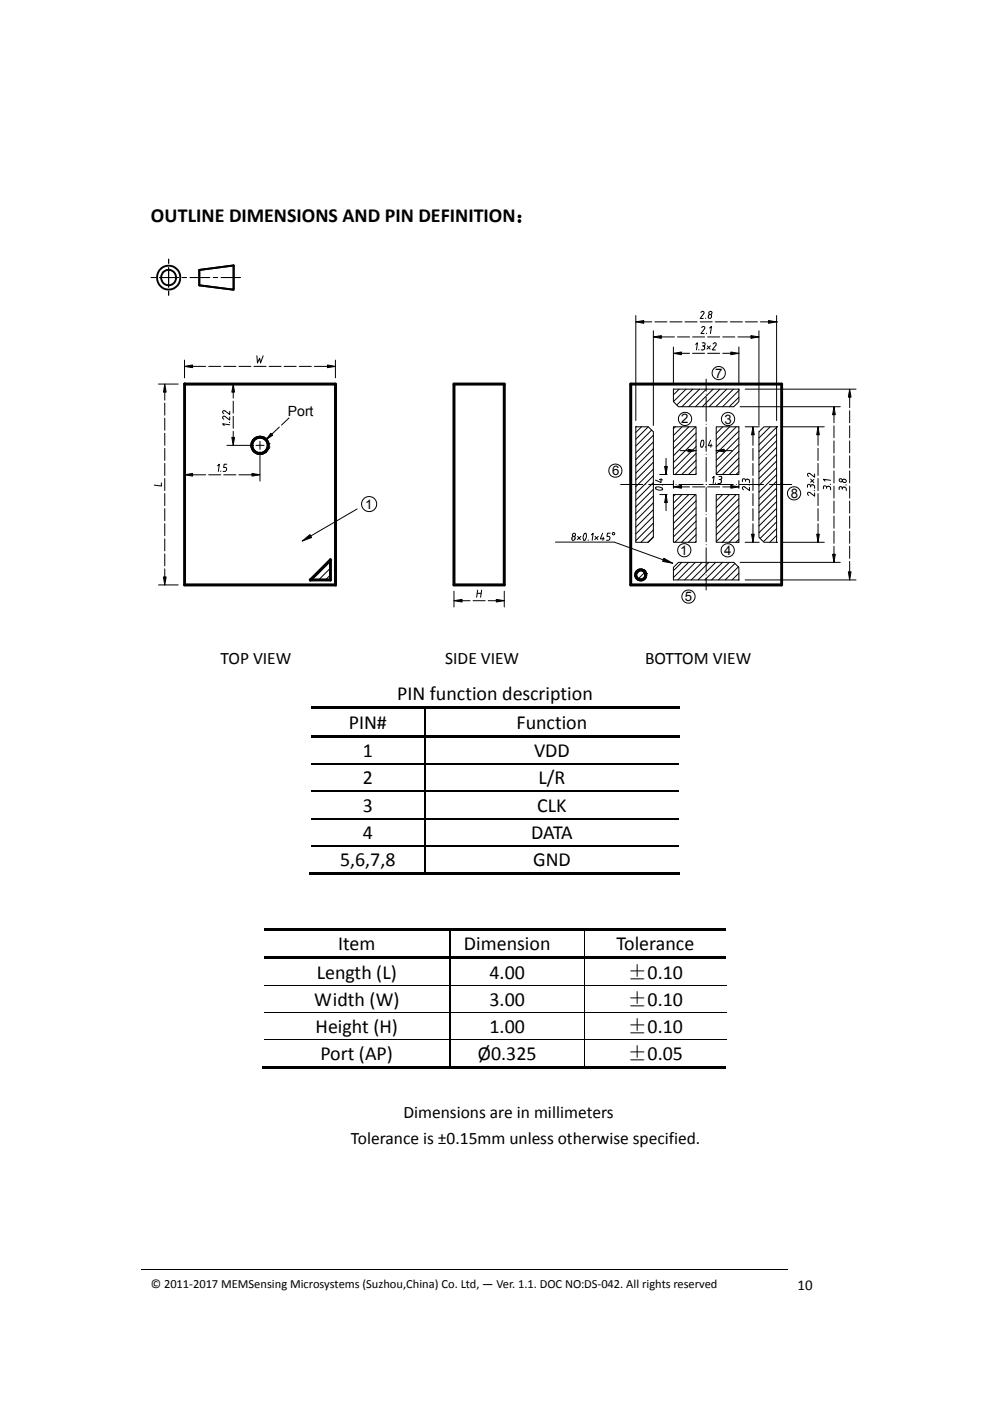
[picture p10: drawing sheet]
<svg xmlns="http://www.w3.org/2000/svg" width="210mm" height="297mm" viewBox="0 0 210 297" stroke-linecap="round" stroke-linejoin="round" font-family="sans-serif">
<g fill="none" stroke="#000" stroke-width=".21">
<path d="M32.1 58.8h.9M33.8 58.8h4.1M35.8 54.9v.9M35.8 56.7v4.2M38.7 58.8h.8M40.3 58.8h4.2M45.2 58.8h.9M46.9 58.8h4.1M35.8 61.7v.9M39.1 76.3v3.8M39.1 77.7l1.8-.3v.6zM40.9 77.7h2.7"/>
<path d="M44.3 77.7h2.5M47.5 77.7h2.5M50.7 77.7h2.5M53.9 77.7h2.5M54.5 75.4l.1 1.6 .5-1.1 .2 1.1 .5-1.6M57.1 77.7h2.5M60.3 77.7h2.5M63.5 77.7h2.5M66.7 77.7h2.8M69.4 77.4l1.7 .3-1.7 .3zM71.1 76.3v3.8M71.1 77.7h.1"/>
<path d="M134.9 68.2l1.6-.2v.5zM134.9 66.9v22.3M136.5 68.2h1.7M138.6 71.4l1.7-.2v.5zM138.6 70.1v20.1M138.9 68.2h2.6M140.3 71.4h2.7M142.1 68.2h2.6M142.8 74.9l1.7-.3v.6zM142.8 73.6v7.6M143.7 71.4h2.6M144.5 74.9h1.8"/>
<path d="M145.3 68.2h2.5M146.9 74.9h2.6M146.9 71.4h2.6M147.6 73l.3-.3-.2 1.5M148.2 74.1v.1M148.5 68.2h2.6M148.7 66.3l.3-.3 .3 .2-.8 1.3h.7M148.8 69.5a.35 .35 0 0 1 .6-.2l.1 .4-.8 1h.6M148.9 72.7h.4a.33 .33 0 0 1 .2 .4 .33 .33 0 0 1-.3 .2M149 73.3h.2M149.2 73.3a.44 .44 0 0 1 .3 .5 .44 .44 0 0 1-.4 .4h-.4M149.7 67.4v.1"/>
<path d="M149.9 70.6l-.1 .1M150 73.3l.6 .7M150.1 74.9h2.6M150.1 71.4h2.6M150.3 66.8a.35 .35 0 0 1 .6 .1 .35 .35 0 0 1-.2 .5 .35 .35 0 0 1-.5-.2zM150.5 69.6l.4-.4-.2 1.5M150.7 73.3l-.8 .7M151.3 72.9a.33 .33 0 0 1 .3-.2 .33 .33 0 0 1 .3 .3l-.8 1.2h.6M151.7 68.2h2.6M153.3 74.9h1.7M153.3 71.4h2.6M154.9 68.2h2.6"/>
<path d="M155 74.6l1.7 .3-1.7 .3zM156.5 71.4h2.8M156.7 73.6v7.6M156.7 74.9h.1M158.1 68.2h2.6M159.3 71.2l1.7 .2-1.7 .3zM161 70.1v20.1M161 71.4h.1M161.3 68.2h1.7M163 68l1.7 .2-1.7 .3zM164.7 68.2h.1M164.7 66.9v22.3"/>
<path d="M33.6 81.4h4.2M34.9 81.4l.3 1.7h-.5zM34.9 83.1v1.7M34.9 85.5v2.5M34.9 88.7v2.5M34.9 91.9v2.5M34.9 95.1v2.5M34.9 98.3v2.5M38.9 81.4h.4v42.6h-.4zM39.1 81.2l-.2 .2M39.1 81.2h32v.4h-32zM39.1 81.2h.1"/>
<path d="M39.1 81.4h.1M39.1 99.3v2.1M46.1 98.8l.4-.4-.2 1.5M46.8 99.9h.1M48.1 98.4h-.6l-.1 .7h.4a.43 .43 0 0 1 .3 .5 .43 .43 0 0 1-.4 .3h-.4M48.1 81.4h5.7M48.1 94.4h5.7M48.6 89.6h.1M48.7 90.1l-1.5-.2 .4 .3M48.7 88.4v.7l-1-.8a.32 .32 0 0 0-.5 .1 .32 .32 0 0 0 .3 .5M48.7 87.2v.7l-1-.8h-.3l-.2 .3 .3 .3M49.2 92.7h.5l-.2 1.7z"/>
<path d="M49.5 83.1v1.3M49.5 85v2.6M49.5 88.2v2.6M49.5 91.4v1.3M49.5 81.4l.2 1.7h-.5zM49.5 81.4h.1M53.2 94.3h.4v.1h-.4zM53.2 94.4h.4v.2h-.4zM53.2 94.6h.4l.1 .1-.5 .1zM53.2 94.2v.1M53.2 94.4h.1M53.2 94.6h.1"/>
<path d="M53.2 94.1h.1M53.2 94.8h.1M53.2 94.1h.5l-.1 .2-.4-.1zM53.2 94.8l.5-.1v.1l-.4 .1zM53.3 93.9l.4 .1v.1h-.5zM53.3 95l.4-.2v.2l-.4 .1zM53.3 93.9h.1M53.3 94.9v.1M53.3 95.1h.1M53.3 93.7h.1M53.3 93.7l.4 .2v.1l-.4-.1zM53.3 95.1l.4-.1 .1 .1-.4 .2z"/>
<path d="M53.4 93.6h.1M53.4 95.3h.1M53.4 93.6l.4 .1-.1 .2-.4-.2zM53.4 95.3l.4-.2 .1 .2-.4 .1zM53.5 95.4v.1M53.5 93.4l.4 .2-.1 .1-.4-.1zM53.5 93.4h.1M53.5 95.5l.3-.3 .1 .1-.3 .3zM53.6 93.3h.1M53.6 95.6h.1M53.6 93.3l.3 .2-.1 .1-.3-.2zM53.6 95.6l.3-.3 .1 .2-.3 .2z"/>
<path d="M53.7 93.1l.3 .3-.1 .1-.3-.2zM53.7 95.7h.1M53.7 93.1h.1M53.8 93l.3 .3-.1 .1-.3-.3zM53.8 93h.1M53.8 95.9h.1M53.8 93l.2-.1 .2 .3-.1 .1zM53.9 95.6h.1M54 92.9h.1M54 96h.1M54 95.7l.1-.2 .1 .2-.2 .3-.2-.1zM54 92.9l.1-.1 .3 .3-.2 .1z"/>
<path d="M54 95.4l.1 .1-.3 .4-.1-.2zM54.1 92.8h.1M54.1 96.1h.1M54.1 92.8l.2-.1 .2 .3-.2 .1zM54.2 95.6l.2 .1-.3 .4-.1-.1zM54.3 92.7h.1M54.3 96.2h.1M54.3 94.4h1.7M54.3 92.7l.1-.1 .2 .4-.2 .1zM54.3 95.7l.2 .1-.2 .4-.2-.1zM54.4 92.6h.2l.1 .4h-.1zM54.4 92.6h.1"/>
<path d="M54.4 96.2h.1M54.5 95.8l.1 .1-.2 .3h-.1zM54.6 95.8l.1 .1-.1 .4-.2-.1zM54.6 92.6l.2-.1 .1 .4-.2 .1zM54.6 92.6h.1M54.6 96.3h.1M54.7 95.9h.2l-.1 .4h-.2zM54.8 92.5h.1M54.8 96.3h.1M54.8 92.5h.2v.4h-.1zM54.9 95.9h.1l-.1 .5-.1-.1zM54.9 96.4h.1"/>
<path d="M55 92.5h.1l.1 .4h-.2zM55 92.5h.1M55 95.9h.1v.5h-.1zM55 95.9h.1M55.1 93.6v1.7M55.1 92.5h.1M55.1 95.9h.2v.5h-.2zM55.1 95.9h.1M55.1 81.4h.1M55.1 95.8v6.2M55.2 92.5h.1v.4h-.2zM55.3 95.9h.1l.1 .4-.1 .1z"/>
<path d="M55.3 92.5h.1M55.3 96.4h.1M55.3 92.5h.2l-.1 .4h-.1zM55.4 95.9h.2l.1 .4h-.2zM55.5 92.5h.1M55.5 96.3h.1M55.5 92.5l.2 .1-.1 .4-.2-.1zM55.6 95.9l.1-.1 .1 .4-.1 .1zM55.7 92.6h.1M55.7 96.3h.1M55.7 92.6h.1l-.1 .4h-.1zM55.7 95.9l.1-.1 .2 .4h-.1z"/>
<path d="M55.8 95.8l.2-.1 .2 .4-.2 .1zM55.8 92.6l.2 .1-.2 .4-.1-.1zM55.8 92.6h.1M55.9 96.2h-.1M55.9 95.7l.2-.1 .2 .4-.1 .1zM56 96.2h.1M56 92.7h.1M56 92.7l.2 .1-.2 .3-.2-.1zM56 95.7l.2-.2 .3 .4-.2 .1zM56.2 96.1h.1M56.2 92.8h.1M56.2 93.3l.3-.3 .1 .1-.3 .3z"/>
<path d="M56.2 92.8l.1 .1-.2 .3-.2-.1zM56.3 93.4l.3-.3 .1 .2-.3 .2zM56.3 95.4l.3 .3-.1 .1-.3-.3zM56.3 92.9h.1M56.3 96h.1M56.3 92.9l.2 .1-.3 .3-.2-.1zM56.4 95.3l.3 .3-.1 .1-.3-.2zM56.4 93.5l.3-.2 .1 .1-.3 .2zM56.4 93.2h.1M56.4 93.6l.4-.2 .1 .2-.4 .1zM56.5 95.2l.3 .3-.1 .1-.3-.3zM56.5 93h.1"/>
<path d="M56.5 95.8v.1M56.5 93.7l.4-.1 .1 .1-.4 .2zM56.5 95.1l.4 .2-.1 .1-.4-.2zM56.6 95l.4 .1-.1 .2-.4-.2zM56.6 93.9l.4-.2v.2l-.4 .1zM56.6 93.1h.1M56.6 95.7h.1M56.6 94l.4-.1 .1 .2h-.5zM56.6 94.8l.4 .2v.1l-.4-.1zM56.6 94.1h.5v.1l-.4 .1zM56.6 94.7l.5 .1-.1 .1-.4-.1zM56.7 94.3h.4v.1h-.4z"/>
<path d="M56.7 94.4h.4v.2h-.4zM56.7 94.6h.4v.2l-.5-.1zM56.7 95.6h.1M56.7 93.3h.1M56.8 93.4h.1M56.8 95.4v.1M56.9 93.6h.1M56.9 95.3h.1M57 95.1h.1M57 93.7h.1M57 93.9h.1M57 94.9v.1"/>
<path d="M57.1 94.1h.1M57.1 94.8h.1M57.1 94.2v.1M57.1 94.6h.1M57.4 91.9l.4 .4-1.4 .9zM59.2 90.6l-1.6 1.5M61.3 88.6l-1.6 1.5M71 81.4h.4v42.6h-.4zM71.1 81.2l.3 .2M71.1 81.4h.1M96.1 81.4h.4v42.6h-.4zM96.3 81.2h10.7v.4h-10.7z"/>
<path d="M96.3 81.2l-.2 .2M106.7 81.4h.5v42.6h-.5zM107 81.6h.1M107 81.2l.2 .2M133.6 81.4h.4v42.6h-.4zM133.8 81.2h32v.4h-32zM133.8 81.2l-.2 .2M134.9 90.5h2.6l1.1 1v22.4l-1.1 1.1h-2.6zM134.9 90.5h.1M136.1 90.5l-1.2 1.2M137.5 90.5l-2.6 2.6M138.2 91.2l-3.3 3.4"/>
<path d="M138.6 91.5h.1M138.6 92.3l-3.7 3.7M138.6 93.7l-3.7 3.8M138.6 95.1l-3.7 3.8M138.6 96.6l-3.7 3.7M138.6 98l-3.7 3.7M138.6 99.5l-3.7 3.7M141 98.9h.5l-.2 1.7zM141.3 97.2v1.7M142.8 82.5h13.9v2.7l-1.1 1h-11.7l-1.1-1zM142.8 90.5h4.8v10.1h-4.8zM143.3 90.5l-.5 .4"/>
<path d="M144.1 82.5l-1.3 1.2M144.2 95.5h1.7M144.7 90.5l-1.9 1.8M145.5 82.5l-2.7 2.7M145.9 95.2l1.7 .3-1.7 .3zM146.1 90.5l-3.3 3.2M146.9 82.5l-3.3 3.4M147.6 90.5l-4.8 4.7M147.6 95.5h.1M147.6 91.8l-4.8 4.8M147.6 93.3l-4.8 4.8M147.6 94.7l-4.8 4.8"/>
<path d="M147.6 97.6l-3 3M147.6 96.1l-4.4 4.5M147.6 99l-1.5 1.6M148.4 82.5l-3.8 3.7M148.8 93.4a.35 .35 0 0 1 .5 .1 .35 .35 0 0 1 0 .4l-.1 .4a.35 .35 0 0 1-.1 .4 .35 .35 0 0 1-.4 0l-.1-.6zM149.7 94.7v.1M149.8 96.3h.1M149.8 80.4v2.5M149.8 84.2v5.1M149.8 90.6v5.1M149.8 97v5.1M149.8 83.6h.1"/>
<path d="M149.8 90h.1M149.8 82.5l-3.7 3.7M150.7 93.3l-.5 1.2h.8M150.9 94.1l-.2 .7M151.3 82.5l-3.8 3.7M151.9 90.5h4.8v10.1h-4.8zM151.9 95.5h.1M151.9 95.5l1.7-.3v.6zM152.7 82.5l-3.8 3.7M153.3 90.5l-1.4 1.4M153.6 95.5h1.7M154.1 82.5l-3.7 3.7"/>
<path d="M154.7 90.5l-2.8 2.8M155.6 82.5l-3.8 3.7M155.6 86.2h.1M156.2 90.5l-4.3 4.2M156.7 90.5h.1M156.7 82.8l-3.4 3.4M156.7 84.2l-2 2M156.7 98.6l-2 2M156.7 91.4l-4.8 4.8M156.7 92.8l-4.8 4.8M156.7 94.3l-4.8 4.7M156.7 95.7l-4.8 4.8"/>
<path d="M156.7 97.1l-3.5 3.5M156.7 100l-.6 .6M157 86.2h21.2M158.1 82.5h23.5M158.1 90.5h2.9M159.7 92.2v2.2M159.7 95.1v2.5M159.7 98.3v2.5M159.7 90.5l.3 1.7h-.6zM161 91.5h.1M163.4 90.5l-2.4 2.4M164.7 90.5h-2.6l-1.1 1v22.4l1.1 1.1h2.6"/>
<path d="M164.7 90.5v24.5M164.7 90.5h.1M164.7 90.6l-3.7 3.7M164.7 92l-3.7 3.7M164.7 93.5l-3.7 3.7M164.7 94.9l-3.7 3.7M164.7 96.3l-3.7 3.7M164.7 97.7l-3.7 3.8M164.7 99.2l-3.7 3.7M165.6 81.4h.4v42.6h-.4zM165.8 81.2l.2 .2M165.8 81.6h.1"/>
<path d="M166.1 90.5h8.7M173.5 92.2v2.2M173.5 95.1v2.5M173.5 98.3v2.5M173.5 90.5l.3 1.7h-.6zM176.9 87.9v1.7M176.9 90.3v2.5M176.9 93.5v2.5M176.9 96.7v2.5M176.9 99.8v2.6M176.9 86.2l.3 1.7h-.6zM180.2 84.2v2.2"/>
<path d="M180.2 87.1v2.5M180.2 90.3v2.5M180.2 93.5v2.5M180.2 96.7v2.5M180.2 99.8v2.6M180.2 82.5l.3 1.7h-.6zM34.2 102.4v.7l-1.5-.3M34.9 101.5v2.5M34.9 104.6v2.6M34.9 107.8v2.6M34.9 111v2.6M34.9 114.2v2.6"/>
<path d="M34.9 117.4v2.6M39.1 100.7h.1M39.1 102.7h.1M39.1 100.7l1.8-.3v.5zM40.9 100.7h2.7M44.3 100.7h2.5M47.5 100.7h2.5M50.7 100.7h2.7M53.4 100.4l1.7 .3-1.7 .2zM64.1 114.7l1.6-1.4 .4 .7zM69.9 118.7h.4v4.3h-.4zM69.9 118.7l.2-.2 .2 .2"/>
<path d="M69.9 118.6l.3 .3-4.2 4.2-.3-.3zM69.9 118.6a.21 .21 0 0 1 .3-.1 .21 .21 0 0 1 0 .4M70.1 119l-4 4M75.8 107.9l-9.9 5.7M117.8 114.9h12.5l10.4 3.8M122.5 113.7l.6 .7M123.2 113.7l-.8 .7M124 113.1h.2l.1 .1v.8a.42 .42 0 0 1-.1 .4 .42 .42 0 0 1-.4 .1l-.1-.6zM124.8 114.5v.1M125.4 113.4l.4-.3-.2 1.5M126.2 113.7l.6 .7M126.9 113.7l-.8 .7"/>
<path d="M127.8 113.1l-.5 1.1h.9M128 113.9l-.1 .7M129.4 113.1h-.6l-.1 .6 .6 .1v.5l-.2 .2-.5 .1M131.6 102.7h4.7M137 102.7h.1M137.6 102.7h5.1M138.6 100.9l-3.7 3.7M138.6 102.3l-3.7 3.7M138.6 103.8l-3.7 3.7M138.6 105.2l-3.7 3.7M138.6 108.1l-3.7 3.7M138.6 113.8l-1.2 1.2"/>
<path d="M138.6 112.4l-2.6 2.6M138.6 106.6l-3.7 3.7M138.6 109.5l-3.7 3.7M138.6 110.9l-3.7 3.7M139.1 103.3a1.43 1.43 0 0 1 1.4 .3 .78 .78 0 0 1-1.3 .1l-.2-.2zM139.9 101.7h.6M139.9 100.6h1.6M139.9 104.9h1.6M140.2 101.5v.8l-1.2-.5M140.5 102.8h.1M140.8 118.4l1.9 1-2.2-.4zM141.3 106.6v1.7"/>
<path d="M141.3 104.9l.2 1.7h-.5zM142.8 104.9h4.8v10.1h-4.8zM142.8 101.9v1.6M142.8 100.6h.1M142.8 104.9h.1M142.8 103.2l1.7-.3v.6zM143.2 104.9l-.4 .3M143.4 102.7h.1M144 102.7h5.1M144.5 103.2h1.8M144.6 119.2l-1.8 1.8M144.7 104.9l-1.9 1.8"/>
<path d="M146 119.2l-3.2 3.2M146.1 104.9l-3.3 3.2M146.9 103.2h2.6M147.5 119.2l-3.7 3.8M147.5 104.9l-4.7 4.6M147.6 106.2l-4.8 4.8M147.6 107.6l-4.8 4.8M147.6 109.1l-4.8 4.7M147.6 100.4l-.1 .2M147.6 111.9l-3 3.1M147.6 110.5l-4.5 4.5M147.6 113.3l-1.6 1.7"/>
<path d="M147.6 114.8l-.2 .2M148.9 119.2l-3.7 3.8M149.8 102.7h.1M149.8 103.4v5.1M149.8 109.7v5.2M149.8 116.1v5.1M149.8 109.1h.1M149.8 115.5h.1M150.1 103.2h2.6M150.4 119.2l-3.8 3.8M150.4 102.7h5.1M151.1 101.3l.4-.3-.2 1.5"/>
<path d="M151.8 102.4v.1M151.8 119.2l-3.7 3.8M151.9 104.9h4.8v10.1h-4.8zM152.5 101l.6 .1-.1 .4-.3 .2M152.5 101.7h.2M152.7 101.7l.3 .1v.5l-.3 .2h-.4M153.2 119.2l-3.7 3.8M153.3 104.9l-1.4 1.3M153.3 103.2h1.7M154.7 119.2l-3.8 3.8M154.7 104.9l-2.8 2.8M155 102.9l1.7 .3-1.7 .3z"/>
<path d="M155.6 119.2h.1M155.9 119.5l-3.5 3.5M156.1 104.9l-4.2 4.2M156.2 102.7h.1M156.7 101.9v1.6M156.7 104.9h.1M156.7 103.2h.1M156.7 115h.1M156.7 112.9l-2.1 2.1M156.7 105.7l-4.8 4.8M156.7 107.2l-4.8 4.8M156.7 108.6l-4.8 4.8"/>
<path d="M156.7 110l-4.8 4.8M156.7 111.5l-3.5 3.5M156.7 114.3l-.6 .7M156.8 102.7h5.1M157 119.2h21.2M158.1 115h2.9M158.1 101.9a.42 .42 0 0 1 .5-.3 .42 .42 0 0 1 .4 .4v.3M158.1 101.9l-.1-.3-.4-.1-.1 .6M158.1 101.9v.1M158.9 102.8h.1M159 103.3v.7l-1.1-.8a.34 .34 0 0 0-.4 .2 .34 .34 0 0 0 .2 .4M159.4 113.3h.6l-.3 1.7z"/>
<path d="M159.7 111v2.3M159.7 101.5v2.5M159.7 104.6v2.6M159.7 107.8v2.6M162.6 102.7h.1M163.2 102.7h4.7M164.7 115h.1M164.7 100.6l-3.7 3.8M164.7 102l-3.7 3.8M164.7 103.5l-3.7 3.7M164.7 104.9l-3.7 3.7M164.7 106.4l-3.7 3.7"/>
<path d="M164.7 107.8l-3.7 3.7M164.7 109.2l-3.7 3.7M164.7 110.7l-3.5 3.5M164.7 113.5l-1.4 1.5M164.7 112.1l-2.8 2.8M166.1 115h8.7M171.9 101.6l.7 .7M171.9 103.1a.44 .44 0 0 1 .5-.3 .44 .44 0 0 1 .4 .4v.3M171.9 103.1v-.2a.33 .33 0 0 0-.3-.2 .33 .33 0 0 0-.3 .3v.3M171.9 103.1v.1M172.6 101.7l-.7 .5M172.7 104h.1"/>
<path d="M172.8 100.5v.7l-1-.8h-.3a.36 .36 0 0 0-.2 .3 .36 .36 0 0 0 .2 .3M172.8 104.5v.7l-1-.8a.34 .34 0 0 0-.5 .2 .34 .34 0 0 0 .2 .4M173.2 113.3h.6l-.3 1.7zM173.5 111v2.3M173.5 101.5v2.5M173.5 104.6v2.6M173.5 107.8v2.6M175.3 103.4a.44 .44 0 0 1 .5-.3 .44 .44 0 0 1 .4 .4v.3M175.3 103.4l-.1-.3-.4-.1-.2 .6M175.3 103.4v.1M176.1 102.7h.1M176.2 101.8l-1.6-.2 .4 .4"/>
<path d="M176.6 117.5h.6l-.3 1.7zM176.9 115.8v1.7M176.9 103.1v2.5M176.9 106.2v2.6M176.9 109.4v2.6M176.9 112.6v2.6M178.6 103.5a.35 .35 0 0 1 .6-.2l.3 .2v.5M178.6 103.5a.33 .33 0 0 0-.3-.3 .33 .33 0 0 0-.3 .3v.3M178.6 103.5v.2M179.4 102.8h.1M180.2 119v2.2M180.2 103.1v2.5"/>
<path d="M180.2 106.2v2.6M180.2 109.4v2.6M180.2 112.6v2.6M180.2 115.8v2.6M33.6 124h4.2M34.7 122.3h.5l-.3 1.7zM34.9 120.6l.1 1.7M38.9 124l.2 .2M39.1 123.8h32v.4h-32zM39.1 124h.1M65.7 122.8a.2 .2 0 0 0 0 .3 .2 .2 0 0 0 .3 0M65.8 122.7h4.3v.5h-4.3z"/>
<path d="M65.8 122.7h.1M65.8 122.7l-.2 .2 .2 .3M69.9 123l.2 .2 .2-.2M70.1 120.5l-2.5 2.5M70.1 122.7l.2 .3-.2 .2M70.1 121.9l-1.1 1.1M71.1 124.2h.1M71.4 124l-.3 .2M96.1 124l.2 .2M96.3 127.4l1.7-.3v.5zM96.3 123.8h10.7v.4h-10.7zM96.3 123.8h.1"/>
<path d="M96.3 124h.1M96.3 125.3v3.4M98 127.4h1.7M100.3 127.4h2.6M101.2 125.8h.9M101.3 125.1l-.2 1.5M102.2 125.1l-.3 1.5M103.5 127.4h1.8M105.3 127.1l1.7 .3-1.7 .2zM107 124h.1M107 125.3v3.4M107 127.4h.1"/>
<path d="M107.2 124l-.2 .2M133.6 124l.2 .2M133.8 123.8h32v.4h-32zM133.8 123.8h.1M134.6 121.8h.5v.1h-.5zM134.6 121.9h.5v.1h-.5zM134.6 122.1l.4-.1 .1 .1-.4 .1zM134.6 121.7v.1M134.6 122v.1M134.7 121.6l.4 .1-.1 .1-.4-.1zM134.7 122.2l.4-.1v.1l-.4 .1zM134.7 121.6h.1"/>
<path d="M134.7 122.2h.1M134.7 121.4v.1M134.7 122.3v.1M134.7 121.5l.4 .1v.1l-.4-.1zM134.7 122.4l.4-.2v.1l-.3 .2zM134.8 122.5h.1M134.8 121.3l.3 .2v.1l-.4-.2zM134.8 121.3h.1M134.8 122.5l.3-.2 .1 .1-.3 .2zM134.9 121.2l.3 .2-.1 .1-.3-.2zM134.9 122.6l.3-.2 .1 .1-.4 .2zM134.9 122.6h.1"/>
<path d="M134.9 121.2h.1M134.9 121.1l.4 .2-.1 .1-.3-.2zM134.9 122.7h.1M135 121l-.1 .1M135 121l.1-.1 .2 .3-.1 .1zM135.1 120.9h.1M135.1 122.8v.1M135.1 120.9h.1l.2 .3-.1 .1zM135.2 122.9v.1M135.2 120.8h.1l.2 .3-.1 .1zM135.2 120.8v.1M135.2 122.7l.1-.2 .1 .1-.2 .3h-.1z"/>
<path d="M135.2 122.4l.1 .1-.2 .3-.1-.1zM135.3 123h.1M135.3 120.8l.1-.1 .2 .4h-.1zM135.4 122.6l.1 .1-.2 .3h-.1zM135.4 123.1h.1M135.5 120.7h-.1M135.5 120.7h.1l.1 .4h-.1zM135.5 122.7h.1l-.2 .4-.1-.1zM135.6 122.7h.1l-.1 .4h-.1zM135.6 123.1h.1M135.6 120.6h.1M135.6 120.6h.1l.1 .4-.1 .1z"/>
<path d="M135.7 122.7h.1l-.1 .4h-.1zM135.7 120.6h.1M135.7 123.1h.1M135.8 120.6h.1v.4h-.1zM135.8 122.7h.1v.5l-.1-.1zM135.8 120.8l-.9 1M135.9 120.6h.1M135.9 122.7h.1l.1 .4-.2 .1zM135.9 123.2h.1M135.9 120.6h.2l-.1 .4h-.1zM136 122.7h.1l.1 .4h-.1zM136.1 120.6h.1"/>
<path d="M136.1 123.1h.1M136.1 120.6l.1 .1-.1 .4-.1-.1zM136.1 122.7h.1l.1 .4zM136.2 122.7l.1-.1 .2 .4-.1 .1zM136.2 120.6h.1M136.2 123.1h.1M136.2 120.7v.4h-.1zM136.3 122.7l.1-.1 .2 .4h-.1zM136.3 120.7h.1M136.4 122.6l.1-.1 .3 .4h-.1zM136.4 123.1h-.1M136.4 120.7l.1 .1-.2 .3h-.1z"/>
<path d="M136.5 120.8h.1M136.5 121l.2-.1h.1l-.3 .4-.1-.1zM136.5 123h.1M136.5 120.8h.1l-.2 .4-.1-.1zM136.5 121.3l.4-.2v.1l-.3 .2zM136.6 122.4l.2 .3v.1l-.3-.3zM136.6 120.8l.1 .1M136.6 121.1l.2-.1-.2 .3zM136.6 122.4l.3 .2v.1l-.4-.2zM136.6 121.4l.4-.2v.1l-.3 .2zM136.7 122.9l-.1 .1M136.7 121.5l.4-.2v.1l-.4 .2z"/>
<path d="M136.7 122.3l.3 .2v.1l-.4-.2zM136.7 121.6l.4-.1v.1l-.4 .1zM136.7 122.2l.4 .2v.1l-.4-.2zM136.7 121.7l.4-.1 .1 .1-.4 .1zM136.7 122.1l.4 .2-.4-.1zM136.8 121.8h.4v.1h-.4zM136.8 121.9h.4v.1h-.4zM136.8 120.9h.1M136.8 122.8v.1M136.8 122l.4 .1-.1 .1-.4-.1zM136.8 121.3l-1.5 1.5M136.8 121l.1 .1"/>
<path d="M136.9 122.7h-.1M136.9 121.2h.1M136.9 122.6h.1M137 121.3h.1M137.1 122.5h-.1M137.1 121.4v.1M137.1 122.3v.1M137.1 121.6h.1M137.1 122.2h.1M137.2 121.7v.1M137.2 122v.1M137.2 121.9h.1"/>
<path d="M142.8 120.3l1.1-1.1h11.7l1.1 1.1v2.7h-13.9zM149.8 122.5v2.6M149.8 121.9h.1M156.6 120.2l-2.8 2.8M156.7 122.9v.1M156.7 121.5l-1.4 1.5M158.1 123h23.5M166 124l-.2 .2M179.9 121.2h.6l-.3 1.8zM123.9 197.2v5.6M56 209h98M56 214.7h98"/>
<path d="M123.9 203.3v5.6M123.9 209v5.6M123.9 214.8v5.5M56 220.4h98M123.9 220.5v5.5M30 269.1h137"/>
<circle cx="150.7" cy="66.4" r=".34"/>
<circle cx="152.4" cy="79.1" r="1.39"/>
<circle cx="130.5" cy="99.8" r="1.39"/>
<circle cx="145.3" cy="88.8" r="1.4"/>
<circle cx="154.4" cy="88.8" r="1.41"/>
<circle cx="78.3" cy="106.9" r="1.59"/>
<circle cx="121.6" cy="114.2" r=".39"/>
<circle cx="121.7" cy="113.4" r=".32"/>
<circle cx="130.1" cy="113.2" r=".26"/>
<circle cx="145.1" cy="116.7" r="1.4"/>
<circle cx="154.3" cy="116.7" r="1.4"/>
<circle cx="168.4" cy="104.6" r="1.4"/>
<circle cx="178.3" cy="101.8" r=".34"/>
<circle cx="179.1" cy="102" r=".39"/>
<circle cx="146" cy="126.5" r="1.4"/>
</g>
<g fill="none" stroke="#000" stroke-width=".4">
<path d="M42.3 57.2l7.3-.9v5.1l-7.3-.9zM39.1 81.4v42.6M165.8 81.4v42.6M70.1 118.7v4.3"/>
<circle cx="35.7" cy="58.8" r="2.51"/>
<circle cx="35.7" cy="58.9" r="1.62"/>
</g>
<path d="M39.1 81.4h32.1l-.1 42.6h-32M96.3 81.4h10.7v42.6h-10.7zM165.8 81.4h-32v42.6h32M65.8 123h4.3" fill="none" stroke="#000" stroke-width=".42"/>
<g fill="#000">
<path d="M39.1 77.7l1.8-.3v.6zM69.4 77.4l1.7 .3-1.7 .3zM134.9 68.2l1.6-.2v.5zM138.6 71.4l1.7-.2v.5zM142.8 74.9l1.7-.3v.6zM155 74.6l1.7 .3-1.7 .3zM159.3 71.2l1.7 .2-1.7 .3zM163 68l1.7 .2-1.7 .3zM34.9 81.4l.3 1.7h-.5zM49.2 92.7h.5l-.2 1.7zM49.5 81.4l.2 1.7h-.5zM53.2 94.4h.2z"/>
<path d="M53.2 94.2l.2 .1zM53.2 94.6h.2zM53.2 94.1h.2zM53.2 94.8l.2-.1zM53.3 93.9l.2 .1zM53.3 94.9h.2zM53.3 93.7l.2 .1zM53.3 95.1l.2-.1zM53.4 93.6l.2 .1zM53.4 95.3l.2-.1zM53.5 93.4l.2 .1zM53.5 95.4l.2-.1z"/>
<path d="M53.3 95.1l.4-.1 .1 .1-.4 .2zM53.6 93.3l.2 .1zM53.6 95.6l.2-.1zM53.4 93.6l.4 .1-.1 .2-.4-.2zM53.5 95.5l.3-.3 .1 .1-.3 .3zM53.7 93.1l.2 .2zM53.7 95.7l.2-.1zM53.8 93l.2 .2zM54 95.7l-.2 .2zM54 92.9l.1 .1zM54.1 95.8l-.1 .2zM54.1 92.8l.1 .1z"/>
<path d="M54.2 95.9l-.1 .2zM54.3 92.7l.1 .2zM54.4 96l-.1 .2zM54.4 92.6l.1 .2zM54.5 96l-.1 .2zM54.6 92.6l.1 .2zM54.7 96.1l-.1 .2zM54.8 92.5v.2zM54.8 96.1v.2zM55 92.5v.2zM55 96.2l-.1 .2zM55.1 92.5v.2z"/>
<path d="M55.3 92.5v.2zM55.3 96.2l.1 .2zM55.5 92.5v.2zM55.5 96.1v.2zM55.7 92.6l-.1 .2zM55.6 96.1l.1 .2zM55.8 92.6v.2zM55.8 96v.2zM56 92.7l-.1 .2zM55.9 96l.1 .2zM56.2 92.8l-.2 .1zM56 95.9l.2 .2z"/>
<path d="M56.3 92.9l-.1 .1zM56.2 95.8l.1 .2zM56.5 93l-.2 .2zM56.3 95.7l.2 .2zM56.5 95.2l.3 .3-.1 .1-.3-.3zM56.4 93.3l.2-.2zM56.4 95.6l.2 .1zM56.6 95l.4 .1-.1 .2-.4-.2zM56.5 93.4l.2-.1zM56.5 95.5l.2 .1zM56.5 93.7l.4-.1 .1 .1-.4 .2zM56.6 93.5l.2-.1z"/>
<path d="M56.6 95.3l.2 .2zM56.7 93.7l.2-.1zM56.7 95.2l.2 .1zM56.8 93.8l.2-.1zM56.8 95l.2 .1zM56.8 94l.2-.1zM56.8 94.9l.2 .1zM56.9 94.1h.2zM56.9 94.7l.2 .1zM56.9 94.3l.2-.1zM56.9 94.6h.2zM57.4 91.9l.4 .4-1.4 .9z"/>
<path d="M141 98.9h.5l-.2 1.7zM145.9 95.2l1.7 .3-1.7 .3zM151.9 95.5l1.7-.3v.6zM159.7 90.5l.3 1.7h-.6zM173.5 90.5l.3 1.7h-.6zM176.9 86.2l.3 1.7h-.6zM180.2 82.5l.3 1.7h-.6zM39.1 100.7l1.8-.3v.5zM53.4 100.4l1.7 .3-1.7 .2zM64.1 114.7l1.6-1.4 .4 .7zM140.8 118.4l1.9 1-2.2-.4zM141.3 104.9l.2 1.7h-.5z"/>
<path d="M142.8 103.2l1.7-.3v.6zM155 102.9l1.7 .3-1.7 .3zM159.4 113.3h.6l-.3 1.7zM173.2 113.3h.6l-.3 1.7zM176.6 117.5h.6l-.3 1.7zM34.7 122.3h.5l-.3 1.7zM96.3 127.4l1.7-.3v.5zM105.3 127.1l1.7 .3-1.7 .2zM134.6 121.7l.3 .1zM134.6 122h.3zM134.7 121.6h.2zM134.7 122.2h.2z"/>
<path d="M134.7 121.4l.2 .1zM134.7 122.3h.2zM134.8 121.3l.2 .1zM134.8 122.5l.2-.1zM134.9 121.2l.1 .1zM134.9 122.6l.1-.1zM134.9 121.1l.2 .1zM134.9 122.7l.2-.1zM135.1 120.9l.1 .2zM134.9 122.6l.3-.2 .1 .1-.4 .2zM135.2 122.7l-.1 .2zM134.9 121.1l.4 .2-.1 .1-.3-.2z"/>
<path d="M135.2 120.8l.1 .2zM135.3 122.8l-.1 .2zM135.4 122.8l-.1 .2zM135.4 120.7l.1 .2zM135.5 122.9v.2zM135.6 120.7l.1 .2zM135.7 122.9l-.1 .2zM135.7 120.6l.1 .2zM135.8 123l-.1 .1zM135.9 120.6v.2zM135.9 123v.2zM136.1 120.6l-.1 .2z"/>
<path d="M136 123l.1 .1zM136.2 120.7v.2zM136.2 122.9v.2zM136.3 120.7v.2zM136.3 122.9v.2zM136.5 120.8l-.1 .1zM136.4 122.8l.1 .2zM136.6 120.8l-.1 .2zM136.5 122.8l.1 .2zM136.6 122.4l.3 .2v.1l-.4-.2zM136.5 121.3l.4-.2v.1l-.3 .2zM136.6 121.1l.2-.2z"/>
<path d="M136.6 122.7l.2 .2zM136.8 121l-.1 .2zM136.7 122.6l.2 .1zM136.8 121.3l.2-.1zM136.8 122.5l.2 .1zM136.8 121.4l.3-.1zM136.8 122.4l.3 .1zM136.9 121.5h.2zM136.9 122.3h.2zM136.9 121.6h.2zM136.9 122.2h.2zM137 121.8l.2-.1z"/>
<path d="M137 122l.2 .1zM137 121.9h.2zM179.9 121.2h.6l-.3 1.8z"/>
<path d="M38.9 81.3l.2-.1v.2z" fill-rule="evenodd"/>
<path d="M53.2 94.3h.4v.1h-.4z" fill-rule="evenodd"/>
<path d="M53.2 94.4h.4v.2h-.4z" fill-rule="evenodd"/>
<path d="M53.2 94.6h.4l.1 .1-.5 .1z" fill-rule="evenodd"/>
<path d="M53.2 94.1h.5l-.1 .2-.4-.1z" fill-rule="evenodd"/>
<path d="M53.2 94.8l.5-.1v.1l-.4 .1z" fill-rule="evenodd"/>
<path d="M53.3 93.9l.4 .1v.1h-.5z" fill-rule="evenodd"/>
<path d="M53.3 95l.4-.2v.2l-.4 .1z" fill-rule="evenodd"/>
<path d="M53.3 93.7l.4 .2v.1l-.4-.1z" fill-rule="evenodd"/>
<path d="M53.4 95.3l.4-.2 .1 .2-.4 .1z" fill-rule="evenodd"/>
<path d="M53.5 93.4l.4 .2-.1 .1-.4-.1z" fill-rule="evenodd"/>
<path d="M53.6 95.6l.3-.3 .1 .2-.3 .2z" fill-rule="evenodd"/>
<path d="M53.6 93.3l.3 .2-.1 .1-.3-.2z" fill-rule="evenodd"/>
<path d="M54 95.4l.1 .1-.3 .4-.1-.2z" fill-rule="evenodd"/>
<path d="M53.7 93.1l.3 .3-.1 .1-.3-.2z" fill-rule="evenodd"/>
<path d="M53.8 93l.3 .3-.1 .1-.3-.3z" fill-rule="evenodd"/>
<path d="M54 95.7l.1-.2 .1 .2-.2 .3-.2-.1z" fill-rule="evenodd"/>
<path d="M53.8 93l.2-.1 .2 .3-.1 .1z" fill-rule="evenodd"/>
<path d="M54.2 95.6l.2 .1-.3 .4-.1-.1z" fill-rule="evenodd"/>
<path d="M54.3 95.7l.2 .1-.2 .4-.2-.1z" fill-rule="evenodd"/>
<path d="M54 92.9l.1-.1 .3 .3-.2 .1z" fill-rule="evenodd"/>
<path d="M54.5 95.8l.1 .1-.2 .3h-.1z" fill-rule="evenodd"/>
<path d="M54.1 92.8l.2-.1 .2 .3-.2 .1z" fill-rule="evenodd"/>
<path d="M54.3 92.7l.1-.1 .2 .4-.2 .1z" fill-rule="evenodd"/>
<path d="M54.6 95.8l.1 .1-.1 .4-.2-.1z" fill-rule="evenodd"/>
<path d="M54.7 95.9h.2l-.1 .4h-.2z" fill-rule="evenodd"/>
<path d="M54.4 92.6h.2l.1 .4h-.1z" fill-rule="evenodd"/>
<path d="M54.9 95.9h.1l-.1 .5-.1-.1z" fill-rule="evenodd"/>
<path d="M54.6 92.6l.2-.1 .1 .4-.2 .1z" fill-rule="evenodd"/>
<path d="M54.8 92.5h.2v.4h-.1z" fill-rule="evenodd"/>
<path d="M55 95.9h.1v.5h-.1z" fill-rule="evenodd"/>
<path d="M55 92.5h.1l.1 .4h-.2z" fill-rule="evenodd"/>
<path d="M55.3 95.9h.1l.1 .4-.1 .1z" fill-rule="evenodd"/>
<path d="M55.2 92.5h.1v.4h-.2z" fill-rule="evenodd"/>
<path d="M55.1 95.9h.2v.5h-.2z" fill-rule="evenodd"/>
<path d="M55.4 95.9h.2l.1 .4h-.2z" fill-rule="evenodd"/>
<path d="M55.3 92.5h.2l-.1 .4h-.1z" fill-rule="evenodd"/>
<path d="M55.6 95.9l.1-.1 .1 .4-.1 .1z" fill-rule="evenodd"/>
<path d="M55.5 92.5l.2 .1-.1 .4-.2-.1z" fill-rule="evenodd"/>
<path d="M55.7 95.9l.1-.1 .2 .4h-.1z" fill-rule="evenodd"/>
<path d="M55.7 92.6h.1l-.1 .4h-.1z" fill-rule="evenodd"/>
<path d="M55.8 95.8l.2-.1 .2 .4-.2 .1z" fill-rule="evenodd"/>
<path d="M55.8 92.6l.2 .1-.2 .4-.1-.1z" fill-rule="evenodd"/>
<path d="M55.9 95.7l.2-.1 .2 .4-.1 .1z" fill-rule="evenodd"/>
<path d="M56 92.7l.2 .1-.2 .3-.2-.1z" fill-rule="evenodd"/>
<path d="M56 95.7l.2-.2 .3 .4-.2 .1z" fill-rule="evenodd"/>
<path d="M56.2 92.8l.1 .1-.2 .3-.2-.1z" fill-rule="evenodd"/>
<path d="M56.3 92.9l.2 .1-.3 .3-.2-.1z" fill-rule="evenodd"/>
<path d="M56.3 95.4l.3 .3-.1 .1-.3-.3z" fill-rule="evenodd"/>
<path d="M56.4 95.3l.3 .3-.1 .1-.3-.2z" fill-rule="evenodd"/>
<path d="M56.2 93.3l.3-.3 .1 .1-.3 .3z" fill-rule="evenodd"/>
<path d="M56.3 93.4l.3-.3 .1 .2-.3 .2z" fill-rule="evenodd"/>
<path d="M56.5 95.1l.4 .2-.1 .1-.4-.2z" fill-rule="evenodd"/>
<path d="M56.4 93.5l.3-.2 .1 .1-.3 .2z" fill-rule="evenodd"/>
<path d="M56.4 93.6l.4-.2 .1 .2-.4 .1z" fill-rule="evenodd"/>
<path d="M56.6 94.8l.4 .2v.1l-.4-.1z" fill-rule="evenodd"/>
<path d="M56.6 93.9l.4-.2v.2l-.4 .1z" fill-rule="evenodd"/>
<path d="M56.6 94.7l.5 .1-.1 .1-.4-.1z" fill-rule="evenodd"/>
<path d="M56.6 94l.4-.1 .1 .2h-.5z" fill-rule="evenodd"/>
<path d="M56.7 94.6h.4v.2l-.5-.1z" fill-rule="evenodd"/>
<path d="M56.7 94.3h.4v.1h-.4z" fill-rule="evenodd"/>
<path d="M56.6 94.1h.5v.1l-.4 .1z" fill-rule="evenodd"/>
<path d="M56.7 94.4h.4v.2h-.4z" fill-rule="evenodd"/>
<path d="M71.1 81.2l.3 .2h-.3z" fill-rule="evenodd"/>
<path d="M96.1 81.3l.2-.1v.2z" fill-rule="evenodd"/>
<path d="M107 81.2l.2 .2h-.2z" fill-rule="evenodd"/>
<path d="M133.6 81.3l.2-.1v.2z" fill-rule="evenodd"/>
<path d="M165.8 81.2l.2 .2h-.2z" fill-rule="evenodd"/>
<path d="M69.9 118.6a.21 .21 0 0 1 .3-.1 .21 .21 0 0 1 0 .4z" fill-rule="evenodd"/>
<path d="M69.9 118.6l.2-.1 .2 .2h-.4z" fill-rule="evenodd"/>
<path d="M69.9 118.6l.3 .3-4.2 4.2-.3-.3z" fill-rule="evenodd"/>
<path d="M38.9 124h.2v.2z" fill-rule="evenodd"/>
<path d="M65.7 122.8l.2 .3a.21 .21 0 0 1-.3 0 .21 .21 0 0 1 .1-.3z" fill-rule="evenodd"/>
<path d="M65.7 122.8l.1-.1v.5l-.2-.2z" fill-rule="evenodd"/>
<path d="M70.1 122.7l.2 .3-.2 .2z" fill-rule="evenodd"/>
<path d="M69.9 123h.4l-.2 .2z" fill-rule="evenodd"/>
<path d="M71.1 124h.3l-.2 .2z" fill-rule="evenodd"/>
<path d="M96.1 124h.2v.2z" fill-rule="evenodd"/>
<path d="M107 124l.2 .1-.2 .1z" fill-rule="evenodd"/>
<path d="M133.6 124h.2v.2z" fill-rule="evenodd"/>
<path d="M134.6 122.1l.4-.1 .1 .1-.4 .1z" fill-rule="evenodd"/>
<path d="M134.7 121.6l.4 .1-.1 .1-.4-.1z" fill-rule="evenodd"/>
<path d="M134.6 121.8h.5v.1h-.5z" fill-rule="evenodd"/>
<path d="M134.6 121.9h.5v.1h-.5z" fill-rule="evenodd"/>
<path d="M134.7 122.2l.4-.1v.1l-.4 .1z" fill-rule="evenodd"/>
<path d="M134.7 121.5l.4 .1v.1l-.4-.1z" fill-rule="evenodd"/>
<path d="M134.7 122.4l.4-.2v.1l-.3 .2z" fill-rule="evenodd"/>
<path d="M134.8 121.3l.3 .2v.1l-.4-.2z" fill-rule="evenodd"/>
<path d="M134.8 122.5l.3-.2 .1 .1-.3 .2z" fill-rule="evenodd"/>
<path d="M134.9 121.2l.3 .2-.1 .1-.3-.2z" fill-rule="evenodd"/>
<path d="M135.2 122.4l.1 .1-.2 .3-.1-.1z" fill-rule="evenodd"/>
<path d="M135 121l.1-.1 .2 .3-.1 .1z" fill-rule="evenodd"/>
<path d="M135.2 122.7l.1-.2 .1 .1-.2 .3h-.1z" fill-rule="evenodd"/>
<path d="M135.4 122.6l.1 .1-.2 .3h-.1z" fill-rule="evenodd"/>
<path d="M135.1 120.9h.1l.2 .3-.1 .1z" fill-rule="evenodd"/>
<path d="M135.2 120.8h.1l.2 .3-.1 .1z" fill-rule="evenodd"/>
<path d="M135.5 122.7h.1l-.2 .4-.1-.1z" fill-rule="evenodd"/>
<path d="M135.6 122.7h.1l-.1 .4h-.1z" fill-rule="evenodd"/>
<path d="M135.3 120.8l.1-.1 .2 .4h-.1z" fill-rule="evenodd"/>
<path d="M135.5 120.7h.1l.1 .4h-.1z" fill-rule="evenodd"/>
<path d="M135.7 122.7h.1l-.1 .4h-.1z" fill-rule="evenodd"/>
<path d="M135.8 122.7h.1v.5l-.1-.1z" fill-rule="evenodd"/>
<path d="M135.6 120.6h.1l.1 .4-.1 .1z" fill-rule="evenodd"/>
<path d="M135.9 122.7h.1l.1 .4-.2 .1z" fill-rule="evenodd"/>
<path d="M135.8 120.6h.1v.4h-.1z" fill-rule="evenodd"/>
<path d="M136 122.7h.1l.1 .4h-.1z" fill-rule="evenodd"/>
<path d="M135.9 120.6h.2l-.1 .4h-.1z" fill-rule="evenodd"/>
<path d="M136.1 122.7h.1l.1 .4z" fill-rule="evenodd"/>
<path d="M136.1 120.6l.1 .1-.1 .4-.1-.1z" fill-rule="evenodd"/>
<path d="M136.2 122.7l.1-.1 .2 .4-.1 .1z" fill-rule="evenodd"/>
<path d="M136.2 120.7v.4h-.1z" fill-rule="evenodd"/>
<path d="M136.3 122.7l.1-.1 .2 .4h-.1z" fill-rule="evenodd"/>
<path d="M136.4 120.7l.1 .1-.2 .3h-.1z" fill-rule="evenodd"/>
<path d="M136.4 122.6l.1-.1 .3 .4h-.1z" fill-rule="evenodd"/>
<path d="M136.5 120.8h.1l-.2 .4-.1-.1z" fill-rule="evenodd"/>
<path d="M136.5 121l.2-.1h.1l-.3 .4-.1-.1z" fill-rule="evenodd"/>
<path d="M136.6 122.4l.2 .3v.1l-.3-.3z" fill-rule="evenodd"/>
<path d="M136.6 121.1l.2-.1-.2 .3z" fill-rule="evenodd"/>
<path d="M136.7 122.3l.3 .2v.1l-.4-.2z" fill-rule="evenodd"/>
<path d="M136.7 122.2l.4 .2v.1l-.4-.2z" fill-rule="evenodd"/>
<path d="M136.6 121.4l.4-.2v.1l-.3 .2z" fill-rule="evenodd"/>
<path d="M136.7 122.1l.4 .2-.4-.1z" fill-rule="evenodd"/>
<path d="M136.7 121.5l.4-.2v.1l-.4 .2z" fill-rule="evenodd"/>
<path d="M136.7 121.6l.4-.1v.1l-.4 .1z" fill-rule="evenodd"/>
<path d="M136.8 122l.4 .1-.1 .1-.4-.1z" fill-rule="evenodd"/>
<path d="M136.8 121.8h.4v.1h-.4z" fill-rule="evenodd"/>
<path d="M136.7 121.7l.4-.1 .1 .1-.4 .1z" fill-rule="evenodd"/>
<path d="M136.8 121.9h.4v.1h-.4z" fill-rule="evenodd"/>
<path d="M165.8 124h.2l-.1 .2h-.1z" fill-rule="evenodd"/>
</g>
<g fill="#000">
<path d="M66 149.8h78.1v.5h-78.1zM66 155.9h78.1v.5h-78.1zM90 161.9h.2v.3h-.2zM90 167.6h.2v.3h-.2zM90 173.4h.2v.3h-.2zM90 179.2h.2v.3h-.2zM56 196.7h68.4v.5h-68.4zM65.7 185h24.3v.5h-24.3zM90 185h54.1v.5h-54.1zM124.4 196.7h29.6v.5h-29.6zM56 202.8h68.4v.5h-68.4zM124.4 202.8h29.6v.5h-29.6z"/>
<path d="M55.7 226h39.6v.5h-39.6zM95.3 226h24.5v.5h-24.5zM119.5 226h4.3v.5h-4.3zM123.8 226h.6v.5h-.6zM124.4 226h29.6v.5h-29.6z"/>
</g>
<g fill="none" stroke="#000" stroke-width=".25">
<path d="M90.1 150.3v5.6M90.1 156.4v5.5M66 162h24M66 167.8h24M66 173.5h24M66 179.3h24M90.1 162.2v5.4M90.1 167.9v5.5M90.1 173.7v5.5M90.1 179.5v5.5M90.2 162h53.9M90.2 167.8h53.9"/>
<path d="M90.2 173.5h53.9M90.2 179.3h53.9M95.4 197.2v5.6M95.4 203.3v5.6M95.4 209v5.6M95.4 214.8v5.5M95.4 220.5v5.5"/>
</g>
<g fill="#fff">
<path d="M52.6 231.8h110.5v13.6h-110.5z"/>
<path d="M44.2 135.4h21.4v8h-21.4z"/>
<path d="M91.9 135.4h26.5v8h-26.5z"/>
<path d="M134.3 135.4h33.1v8h-33.1z"/>
</g>
<g font-size="4.2">
<text x="32" y="47.1">OUTLINE DIMENSIONS AND PIN DEFINITION：</text>
<text x="84.3" y="148.5">PIN function description</text>
<text x="74" y="154.5">PIN#</text>
<text x="109.6" y="154.5">Function</text>
<text x="76.9" y="160.6">1</text>
<text x="113.3" y="160.6">VDD</text>
<text x="76.9" y="166.3">2</text>
<text x="114.2" y="166.3">L/R</text>
<text x="76.9" y="172.1">3</text>
<text x="113.9" y="172.1">CLK</text>
<text x="76.9" y="177.9">4</text>
<text x="112.6" y="177.9">DATA</text>
<text x="72.1" y="183.6">5,6,7,8</text>
<text x="113.1" y="183.6">GND</text>
<text x="71.7" y="201.4">Item</text>
<text x="98.4" y="201.4">Dimension</text>
<text x="130.7" y="201.4">Tolerance</text>
<text x="67.2" y="207.5">Length (L)</text>
<text x="103.8" y="207.5">4.00</text>
<text x="133.1" y="207.6">±0.10</text>
<text x="66.6" y="213.2">Width (W)</text>
<text x="103.8" y="213.2">3.00</text>
<text x="133.1" y="213.3">±0.10</text>
<text x="66.9" y="219">Height (H)</text>
<text x="103.8" y="219">1.00</text>
<text x="133.1" y="219">±0.10</text>
<text x="68" y="224.6">Port (AP)</text>
<text x="101.4" y="224.6">Ø0.325</text>
<text x="133.1" y="224.7">±0.05</text>
</g>
<g font-size="3.7">
<text x="46.8" y="140.7">TOP VIEW</text>
<text x="94.4" y="140.7">SIDE VIEW</text>
<text x="136.8" y="140.7">BOTTOM VIEW</text>
<text x="85.6" y="237.1">Dimensions are in millimeters</text>
<text x="74.4" y="242.6">Tolerance is ±0.15mm unless otherwise specified.</text>
</g>
<text font-size="3.2" x="169.2" y="273.5">10</text>
<text font-size="3" x="61" y="88.1">Port</text>
<g font-size="2.8">
<text x="151.7" y="80.1">7</text>
<text x="144.5" y="89.8">2</text>
<text x="153.6" y="89.9">3</text>
<text x="129.8" y="100.8">6</text>
<text x="77.4" y="107.8">1</text>
<text x="167.7" y="105.6">8</text>
<text x="144.3" y="117.7">1</text>
<text x="153.6" y="117.7">4</text>
<text x="145.3" y="127.5">5</text>
</g>
<text font-size="2.6" x="32" y="273">© 2011‐2017 MEMSensing Microsystems (Suzhou,China) Co. Ltd, — Ver. 1.1. DOC NO:DS‐042. All rights reserved</text>
</svg>
